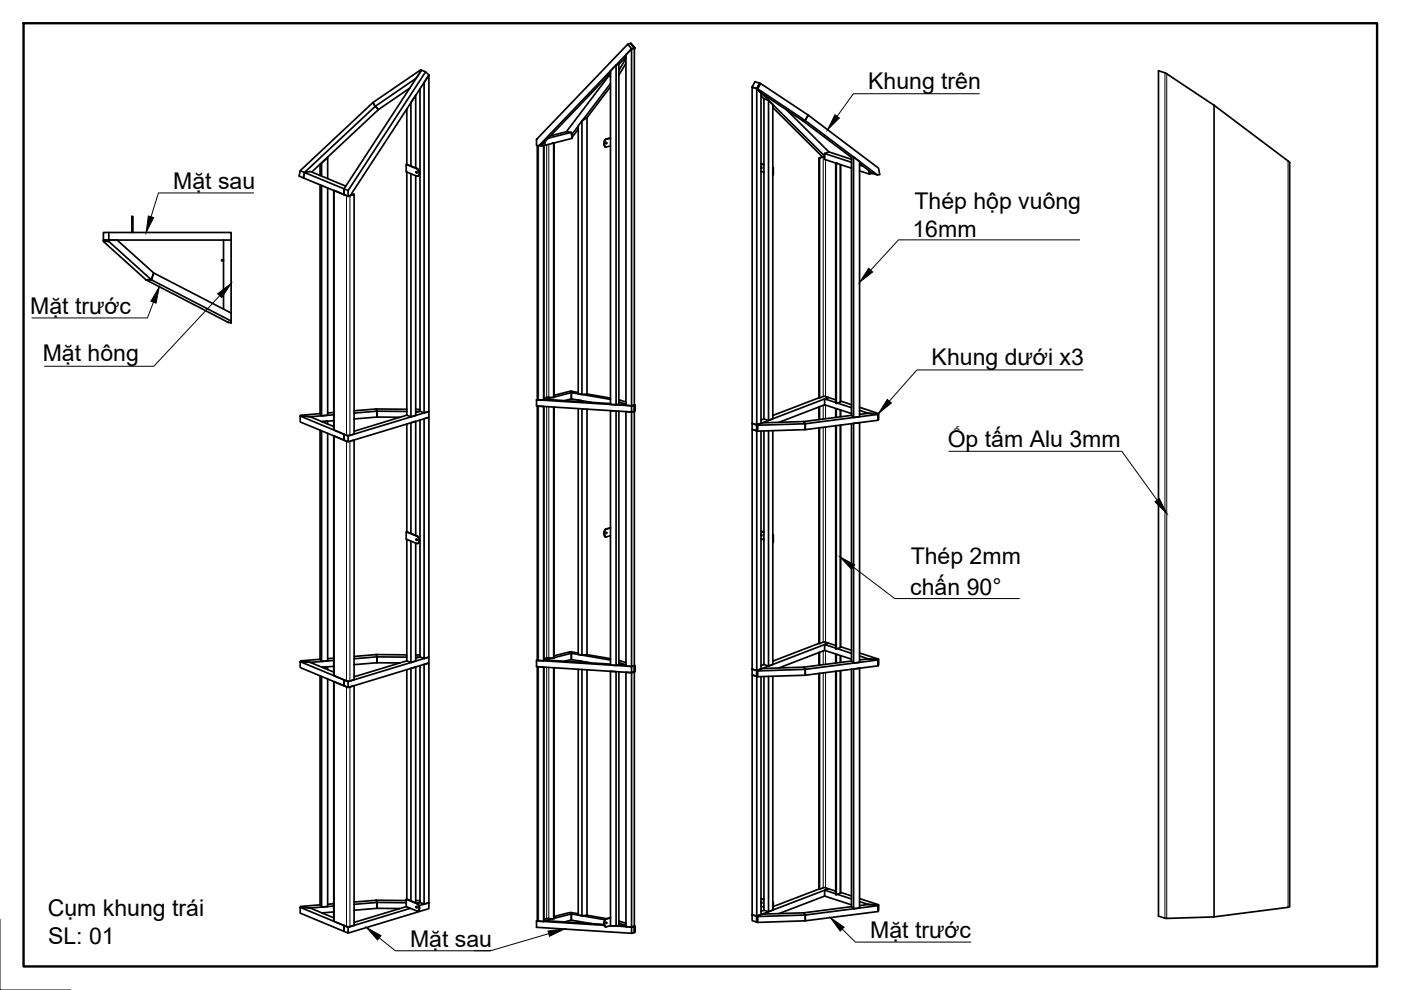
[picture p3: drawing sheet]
<svg xmlns="http://www.w3.org/2000/svg" width="297mm" height="210mm" viewBox="0 0 297 210" stroke-linecap="round" stroke-linejoin="round" font-family="sans-serif">
<!-- layer: Visible -->
<g fill="none" stroke="#000" stroke-width=".36">
<path d="M86.9 18.7l-6.6 4.5-.8-.6 8.7-6 1.2-1.7-.2-.1-10.1 6.9 .4 .9-.4-.9-15.5 14.5-.2 1.1 .9 .4M89 18.8v68.4M90.2 15.2l-.8-.3-16.5 25.1v1.3M129.4 17.7l-6 7.9M129.4 18.4l-4.9 6.5M130.6 13.8v72l.6-.1M132.7 12.1l-1.5 1.5M132.7 12.4l-1.5 2.5M132.7 13.4l-1.5 2.5M133.1 9.4l.8 .9-19.7 20.6h-.5v-1.3zM133.1 9.4l.6-.2 .8 1M133.9 10.4l.6-.2v75.7"/>
<path d="M134.5 10.2l-.8-1 .9 1-.1 .2M134.5 10.2l-.6 .1M134.6 10.2h-.1M159.4 18.5l1 .3 14.4 14.3M159.4 18.5h.1M159.4 18.5l.7-1.2 1 .3-.7 1.2M160.4 18.8l1 .9v70.1l-1 .3-.9-.3v-71.3l.9 .3v71.3M160.6 18.8l10.1 6.7 .6-1.1 15 11.3 .2 1.3-.5 .1-1-.3M161.3 17.7l-.2-.1-.7 1.2 1 1 8.7 5.7h.6l.6-1.1-10-6.7-.7 1.1h-.2M63.6 36.2l1 .4-.3 1.1M64.3 37.7l8.6 3.6M66.1 36.5l14.2-13.3-.8-.6-14.9 14-.3 1.1"/>
<path d="M67.9 34.8v2.4M67.9 39.2v48.5M68.2 34.6v2.7M68.2 34.6l1.3-1.2v4.5M68.2 39.3v48.9M69.4 33.3l.1 .1M69.5 39.8v48.2l-1.3 .2-.3-.5M73.3 39.5l-7.5-3.1-1.2 .2 8.3 3.4M86.1 34.9l2.2 .9 .5 .6a.58 .58 0 0 1-.5 .9l-2.2-.9v-1.5l2.3 .8M86.3 23.1v11.7M86.3 36.5v51.5M87.1 35.2v-13.4l1-1.6v15.4"/>
<path d="M87.1 36.8v51.6M88.1 37.2v50.9l-1 .3-.8-.4M88.2 36.4l.2 .3zM88.4 36.4v.2M88.4 35.7a.93 .93 0 0 1 .1 1.6M113.9 30.9v53.8l-.2 .1M114.2 30.9h1.1M114.4 30.8l.9 .1v53.9h-1.1M114.8 30.8l-.3 .1M114.8 30.8h.7M115.3 30.9v54M115.5 30v.8"/>
<path d="M116.2 29.3l4.9-1.2 .2 1.2-4 1M117.1 30.4l-1.6 .4M117.2 30.3h.3h-.4M117.4 30.4v53.9l-1.5-.1M117.5 30.3l-.1 54M120.1 27.9l9.1-11.9 .2 .3-.2-.3 .2-.5-14.6 15.3M121.1 28.1l-1-.2-3.4 .9M122.6 27.4l-1.4 1.7M122.6 26.7l-1.4 1.9M123.4 25.6l-.8 1.1v56.8l.8 .1 1.1-.1M128.3 31.2h.2M128.4 29.5a1.17 1.17 0 0 0 0 1.7"/>
<path d="M128.6 30.2v.3zM128.6 29.5a1.1 1.1 0 0 0 0 1.7l.8-.3M129.4 29.2l-1 .3M161.4 20.3l.6 .6M161.4 34.7h.1M161.4 36.3h.1M161.4 35.4l.1 .2-.1 .1M161.4 34.7l.6 .3M161.4 36.3l.6 .2M161.4 35.4l.1 .2M161.5 34.7l.5 .2M162 20.9l.9 .4 1 .9v66.6l-1 .3v-67.8"/>
<path d="M162 20.9v67.9l.9 .3M163.9 22.8l10.4 10.4-.7 .3h.2M163.9 35.6h.1l-.1 1.5zM163.9 35.5l.1 .1M166.8 23.3l8.9 8.9M173.6 33.5v50.8M174.5 33.3l-.7 .2v50.9M174.5 33.3l.3 .1M174.8 32.5l.9-.3 4.8 1.6M174.8 32.5v1.3l2.5 .8M174.8 32.5l5.7 1.9M177.2 34.7v50.8h.1l.9-.4v-50.2"/>
<path d="M177.3 34.7v50.8M177.4 34.6l-.2 .1 .3-.1M177.5 34.7l3 1M180.6 33.4l-10.5-7.9h.6l15.3 11.6M181 33.3l1.2 .9v54.2l-1.2 .1-.5-.4M182.2 34.7l2.8 2.1M182.2 35l.7 .2M184.2 36.1l.1 .8-2.1-.7M185 36.8l-.7 .1M21.9 50.9v-1.6h27.1v1.6M21.9 50.9h2.9l7.8 7-.5 1.4h-1.2l-9-8.1M21.9 50.9v.3h1.2l9 8.1h-1.2l17.4 9"/>
<path d="M21.9 50.9h1.2v.3M23.1 49.3v1.6h25.9M28 49.3v-3.4h.2v3.4M47.4 55.1h-.4v.2h.4M47.4 50.9v14.6M49 50.9v17.6l-.7-.2M70.8 40.4v50.7M70.9 40.4l2.6 1.1M72.9 41.3l.9 .3 .4-.1 16.8-25.6-.8-.7-16.4 25.2v1.2M72.9 40l.9 .4M72.9 40v1.3M74.3 41.4l.8-.2-.9 .3"/>
<path d="M75.1 41.2v50.8l-.9 .3M48.4 68.3l.1 .1M49 66.4l-16.4-8.5-.5 1.4 16.9 8.8M63.6 88.2l9.3 3.9v1.2l-9.3-3.8v-1.3l2.2 .2 5 2M67.9 87.7l-4.2 .4 2.1 .3 5-.5M67.9 91.2v48.6M68.2 91.3v48.9l1.3-.1v-48.2M70.8 89.2l-2.5 .2 1.2-.1v.6M70.8 92.4v50.8l.1 .1M70.8 87.5l-1.3 .1M70.8 91.1l.1 .1M70.9 91.2l2.6 1.1h.7"/>
<path d="M70.9 92.5l2.6 1M73.8 92.4l17.1-5.2v1.3l-17.1 5.2zM73.8 92.4l-.9-.3v1.2l.9 .4M74.2 93.6l.9-.3v50.8a2.07 2.07 0 0 1-1.6 .3l-2.6-1.1M79.8 86.7l.1 .5v1.2M79.8 86.7l-4.7 .4M79.8 86.7l6.5 .1M79.9 88.4l-4.8 .4M79.9 88.4l4.9 .1M86.3 88l-11.2 3.4M86.3 87.2h-6.4l-4.8 .4M86.3 89.9v22.8"/>
<path d="M88.1 86.8h.9M89 87.2l.9 .3 1-.3v-71.3l-1 1.6v70M89 89.1v50.2l.9 .3v-50.8l1-.3v50.8l-1 .3M89 87.2l-.9 .3M89 87.2l-.9 .1M113.9 86.1v53.9h-.2M113.9 84.7l.3 .1M114.2 86.1l1.1 .1v53.9M115.3 86.2v53.9h-1.1M115.9 84.3l-.6 .1M117.1 84.3l-1.8 .4 14.1 .9M117.4 86.3v53.3l-1.2-.1-.9 .2"/>
<path d="M117.5 83.8l3.5-.8 .1 .2v1.4l-1.4 .4M117.5 86.3l-.1 53.3M122.6 83.2l-1.6-.2 .1 .2-3.6 1M122.6 85.1v-.3l.8 .2v.2M122.6 86.6v52.2l.8 .1M123.4 86.7v52.2M124.5 83.5v-58.6l-1.1 .7v58M124.5 83.5l4.9 .9M124.5 85.1v.2M124.5 86.8v52M129.4 84.7l-8.3-1.5v1.4l4.3 .7M131.2 85.7v-72.1l-.6 .2-1.2 1.2v70.8h1.2"/>
<path d="M131.2 85.7l1.5 .1M131.2 84.8l1.5 .4M131.2 85.2l1.5 .5M131.2 87.2v53.7M133.9 86l.6-.1v1.3l-.6 .1zM133.9 86l-20.2-1.2v1.3l20.2 1.2h-1.2v53.9l1.2 .1M133.9 87.3l.6-.1v54l-.6 .1zM134.5 85.9l.1-.1v1.4h-.1zM134.5 85.9l-.6 .1h-1.2v-74.4l1.2-1.2v75.6M134.5 85.8h.1M159.5 89.8l.9 .3v1.2l-.9-.3zM161.4 91.4v50.4l-1 .4v-50.9l-.9-.3v50.9l.9 .3"/>
<path d="M162 91.4v49.5l.9 .3M162 88.8l-.6 .3M163.9 91.3v49.6l-1 .3v-49.9M170.4 89.4l.3 .4v1.3l-10 .3M170.4 89.4l.3 .4-10 .4v1.2l-.3-.1v-1.2l.3 .1M170.4 89.4l-8.8 .3-1.2 .4M173.6 84.3l1.3-.3 2.3 .8M173.6 84.3l-9.7 3.8M173.6 86.3v2.7M173.6 90.7v45.7M173.8 86.2v2.7M173.8 90.7v45.8"/>
<path d="M174.8 85.8v-1.2l.8-.3-15.2 5.8M174.8 85.8l-9.7 3.7M174.8 85.8l5.7 1.9M174.8 84.6l2.4 .7M177.2 90.2v47.4l.9-.3M177.2 86.8v1.7M177.3 86.8v1.7M177.3 90.2v47.4M177.4 86.7l-.2 .1 .3-.1M177.5 85.5l3 .9M178.2 90.1v47.1l-.1 .1M178.2 85l2.3 .8"/>
<path d="M178.2 86.9v1.5M180.5 89.8v50.4l.5 .4M180.5 88.1v-54.7l.5-.1v55.2M180.5 88.1l-10.1 1.3M181 89.8l1.2-.2v50.8l-1.2 .2zM182.2 86.4l4.1 1.3M182.2 87l1.9 .6M184.1 87.6l2.2 .1-.1 1.3v-1.2zM184.1 87.6l-1.9 .3M186.2 87.9l-15.5 1.9v1.3l15.5-2M186.2 87.8v1.3zM86.1 112.8l2.2 .9 .5 .6a.58 .58 0 0 1-.5 .9l-2.2-.9v-1.5l2.3 .8"/>
<path d="M86.3 114.4v25.7M87.1 114.7v25.8l-.8-.4M87.1 113.1v-23.5l1-.3v24.2M88.1 115.2v25l-1 .3M88.2 114.3l.2 .3zM88.4 114.3v.2M88.4 113.6a.95 .95 0 0 1 .1 1.6M128.3 113.8h.2M128.4 112.2a1.17 1.17 0 0 0 0 1.6M128.6 112.8v.3zM129.4 112l-.8 .2a1.1 1.1 0 0 0 0 1.6l.8-.2M129.4 111.9l-1 .3"/>
<path d="M161.4 112.6l.6 .2M161.4 114.2l.6 .2M161.4 113.3l.1 .2-.1 .1M161.4 112.7l.6 .2M161.4 113.3l.1 .3M163.9 113.5l.1-.1-.1 1.7zM163.9 113.4h.1M67.9 139.8l-4.2 .4 2.1 .2 5-.4M67.9 139.8l.3 .4M70.8 139.5l-1.3 .2M79.8 138.8l.1 .5v1.2M79.8 138.8l-4.7 .4"/>
<path d="M79.8 138.8h6.5M86.3 139.3h-6.4l-4.8 .4M88.1 139.3h.9l-.9 .2M88.1 138.9h.9M113.9 140h.3M117.1 139.5l-1.8 .4 14.1 .9M117.5 139.1l3.5-.9 .1 .3v1.3l-1.4 .4M122.6 138.5l-1.6-.3 .1 .3-3.6 .9M124.5 138.8l4.9 .9M124.5 138.8l-1.1 .1M129.4 139.9l-8.3-1.4v1.3l4.3 .8M173.6 136.4l1.3-.3 2.3 .8"/>
<path d="M173.6 136.4l-9.7 3.8M173.6 138.4v2.6M173.8 138.3v2.7M174.8 137.9v-1.3l.8-.3-15.2 5.9M174.8 137.9l-9.7 3.7M174.8 137.9l5.7 1.9M174.8 136.6l2.4 .8M177.2 138.8v1.8M177.3 138.9v1.7M177.4 138.7l-.2 .1h.3M177.5 137.5l3 1M178.2 137.1l2.3 .8"/>
<path d="M178.2 139v1.5M182.2 138.4l4.1 1.4M182.2 139.1l1.9 .6M184.1 139.7l2.2 .1v1.2l-.1-1.2zM184.1 139.7l-1.9 .2M186.2 139.9l-15.5 2v1.3l15.5-2M186.2 139.8v1.4zM63.6 140.3l9.3 3.9v1.2l-9.3-3.9v-1.2l2.2 .1 5 2.1M67.9 143.3v48.5M68.2 143.4v48.9l1.3-.1v-48.3M70.8 141.3l-2.5 .2 1.2-.1v.6M70.8 144.5v50.7l.1 .2"/>
<path d="M70.9 144.5l2.6 1.1M73.8 144.5l17.1-5.2v1.3l-17.1 5.2zM73.8 144.5l-.9-.3v1.2l.9 .4M74.2 145.6l.9-.2v50.8l-.9 .3M79.9 140.5l-4.8 .4M79.9 140.5l4.9 .1M86.3 140.1l-11.2 3.4M86.3 142v48.6M89 141.1v50.2l.9 .4v-50.8l1-.3v50.8l-1 .3M113.9 141.3v54M114.2 141.4h1.1v54M115.3 141.4v54l-1.1-.1"/>
<path d="M117.4 141.6v53.2h-1.5M117.5 141.6l-.1 53.2M122.6 140.4v-.3l.8 .1v.2M122.6 141.9v52.1l.8 .2M123.4 142v52.2M124.5 140.4v.1M124.5 142v52M131.2 140.9l-.6 .2v-53.9l-1.2-.1v53.9l1.2 .1M131.2 140.9l1.5 .1M131.2 140l1.5 .5M131.2 140.5l1.5 .5M131.2 142.4v53.8"/>
<path d="M133.9 141.3l.6-.1v1.3l-.6 .1zM133.9 141.3l-20.2-1.3v1.3l20.2 1.3h-1.2v53.9h1.2M133.9 142.6l.6-.1v53.9l-.6 .1zM134.5 141.2l.1-.1v1.3l-.1 .1zM134.5 141.1h.1M159.5 141.9l.9 .3v1.2l-.9-.3zM161.4 143.5v50.4l-1 .4v-50.9l-.9-.3v50.8l.9 .4M162 143.4v49.6l.9 .3M162 140.9l-.6 .2M163.9 143.4v49.5l-1 .4v-49.9M170.4 141.4l.3 .5v1.3l-10 .3M170.4 141.4l.3 .5-10 .4v1.2l-.3-.1v-1.2l.3 .1"/>
<path d="M170.4 141.4l-8.8 .3-1.2 .5M173.6 142.8v45.7M173.8 142.8v45.7M177.3 142.3v47.4M178.2 142.2v47.1l-.9 .4h-.1v-47.4M180.5 141.9v50.3l.5 .5M180.5 140.2l-10.1 1.2M181 141.9l1.2-.2v50.8l-1.2 .2zM63.6 192.4l9.3 3.8v1.3l-9.3-3.9v-1.2l.1-.1 2.1 .2 5 2.1M67.9 191.8l-4.2 .5 2.1 .2 5-.4M67.9 191.8l.3 .5M70.8 191.6l-1.3 .1"/>
<path d="M70.8 193.4l-2.5 .2M70.9 195.4l2.6 1 .7 .1M72.9 196.2l.9 .4v1.2l-.9-.3zM79.8 190.9l.1 .4v1.3M79.8 190.9l-4.7 .4M79.8 190.9h6.3M79.9 192.6l-4.8 .4M79.9 192.6h4.9M86.1 190.7l2.2 .9 .5 .7a.68 .68 0 0 1-.3 .9l-.2-.1M86.1 192.2l-11 3.4M86.1 191.4l-6.2-.1-4.8 .4M86.1 192.2l2.2 .9"/>
<path d="M87 192.6l-13.2 4M87.1 191v-49.3l1-.3v50l.9-.1-.6 .2-2.1-.9-.2 .1v1.5M88.1 190.9l.9 .1M88.2 192.2l.2 .3zM88.4 192.2v.2M88.4 191.5a.93 .93 0 0 1 .1 1.6M88.9 192l2-.6v1.3l-17.1 5.1M113.7 195.3l14.4 .9M113.9 195.2l-.2 .1v1.3l20.2 1.3M113.9 195.2l.3 .1M115.9 194.8l-.6 .1M117.1 194.8l-1.8 .4 12.7 .8"/>
<path d="M117.5 194.3l3.5-.8 .1 .3v1.3l-1.4 .4M122.6 193.7l-1.6-.2 .1 .3-3.6 .9M124.5 194l4.1 .8M124.5 194l-1.1 .2M128.2 195l-7.1-1.2v1.3l4.3 .7M128.3 196.5h.2M128.4 194.8a1.17 1.17 0 0 0 0 1.7M128.6 195.5v.3zM129.4 194.6l-.8 .2a1.1 1.1 0 0 0 0 1.7l.8-.2M129.4 196.3l4.5 .2M129.4 196.3l1.2 .1M129.4 194.6l-1 .2"/>
<path d="M131.2 196.2l-.6 .2v-54l-1.2-.1v54M131.2 196.2l1.5 .1M131.2 195.3l1.5 .5M131.2 195.7l1.5 .5M133.9 196.5l.6-.1v1.3l-.6 .2zM134.5 196.4h.1v1.3h-.1zM134.5 196.3l.1 .1M159.5 193.9l.9 .4v1.2l-.9-.3zM161.4 190.5l.6 .2M161.4 192.1l.6 .2M161.4 191.2l.1 .2-.1 .1M161.4 190.6l.6 .2"/>
<path d="M161.4 191.2l.1 .3M162 193l-.6 .2M163.9 191.4h.1l-.1 1.5zM163.9 191.3l.1 .1M170.4 193.5l.3 .5v1.2l-10 .4M170.4 193.5l.3 .5-10 .3v1.3l-.3-.1v-1.2h.3M170.4 193.5l-8.8 .3-1.2 .5M173.6 188.5l1.3-.3 2.3 .7M173.6 188.5l-9.6 3.7M174.8 190v-1.3l.8-.3-15.2 5.9M174.8 190l-9.7 3.7M174.8 190l5.7 1.8"/>
<path d="M174.8 188.7l2.4 .8M177.5 189.6l3 1M178.2 189.2l2.3 .8M180.5 192.2l-10.1 1.3M182.2 190.5l4.1 1.3M182.2 191.2l1.9 .6M184.1 191.8l2.1 .1 .1-.1v1.3l-.1-1.2zM184.1 191.8l-1.9 .2M186.2 192l-15.5 2v1.2l15.5-1.9M186.2 191.9v1.4zM257.4 194.4l15.7-2 .3-.2v-157.7l-16-12.2-10-6.7-1.8-.6v179.2l1.8 .5 9.9-.3"/>
</g>
<!-- layer: Visible Narrow -->
<g fill="none" stroke="#000" stroke-width=".21">
<path d="M247 15.4v179.3M247.4 15.7v179M88.4 35.7l-.1 .1M114.2 30.9v53.9M115.9 30.7v53.6M116.4 30.6v53.6M128.4 29.5h.1M161.5 34.7l-.1 .1M174.5 33.3v50.8M175 33.9v50.2M178.1 34.9v50.4M257.3 22.3v172.1"/>
<path d="M257.5 22.4v172M273.1 34.1v158.3M70.9 40.4v50.8M73.5 41.5v50.8M74.2 41.5v50.8M70.9 92.5v50.8M73.5 93.5v50.9M74.2 93.6v50.8M114.2 86.1v54M115.9 86.2v53.3M116.4 86.2v53.3M174.5 85.9v3"/>
<path d="M174.5 90.6v45.6M175 85.9v2.9M175 90.5v45.7M178.1 86.9v1.5M178.1 90.1v47.2M88.4 113.6l-.1 .1M128.4 112.2h.1M161.5 112.6l-.1 .1M174.5 138v2.9M175 138v2.9M178.1 139v1.5M70.9 144.5v50.9"/>
<path d="M73.5 145.6v50.9M74.2 145.6v50.9M114.2 141.4v53.9M115.9 141.5v53.3M116.4 141.5v53.2M174.5 142.7v45.5M175 142.6v45.6M178.1 142.2v47.2M88.4 191.5l-.1 .1M128.4 194.8l.1 .1M161.5 190.6h-.1"/>
</g>
<!-- layer: BORDER -->
<path d="M5 4.9h287v200h-287z" fill="none" stroke="#000" stroke-width=".51"/>
<path d="M0 194.9v15h15" fill="none" stroke="#000" stroke-width=".21"/>
<!-- layer: Leaders -->
<path d="M177 24.3l1 .7-2.5 2.5zM31.5 45.8l1.1 .3-1.6 3.2zM184.2 56.9l.8 .8-2.8 2.2zM33.8 60.8l-.7 3.5-1.1-.4zM46.2 62.3l2.8-2.2-2 3zM188.1 84.7l.9 .7-2.8 2.3zM244.9 106.4l.9-.7 1.6 3.2zM178.1 118.1l3.1 1.7-.7 .9zM77.7 196.7l3.1 1.7-.7 .9zM116.2 197.4l3.5-.4-3.2 1.5zM176.1 194.6l2.9 2-.9 .8z" fill="#000" stroke="#000" stroke-width=".21"/>
<path d="M207.6 19.9h-26.7l-3.4 4.8M53.8 40.9h-20.2l-1.6 5.1M228.9 50.9h-38.4l-5.9 6.4M32.5 64.1l-1.2 3.3h-24.5M46.6 62.7l-14 15h-23.2M229.6 78.4h-35.2l-5.8 6.7M201.2 95.7h36.6l7.5 10.4M180.9 120.2l8.8 6.7h26.4M80.4 198.9l3.4 2.7h20.2M116.3 198l-12.3 3.6h-3.5M178.6 197l2.8 2.7h24.5" fill="none" stroke="#000" stroke-width=".21"/>
<g font-size="4.9">
<text x="184.1" y="18.9">Khung trên</text>
<text x="36.7" y="40.1">Mặt sau</text>
<text x="193.9" y="44.3">Thép hộp vuông</text>
<text x="193.5" y="50.2">16mm</text>
<text x="6.4" y="66.6">Mặt trước</text>
<text x="9.1" y="76.6">Mặt hông</text>
<text x="197.5" y="77.4">Khung dưới x3</text>
<text x="200.9" y="94.7">Ốp tấm Alu 3mm</text>
<text x="193.1" y="119.5">Thép 2mm</text>
<text x="193" y="126.2">chấn 90°</text>
<text x="10.1" y="194.3">Cụm khung trái</text>
<text x="10.2" y="200.1">SL: 01</text>
<text x="87" y="200.8">Mặt sau</text>
<text x="184.5" y="199">Mặt trước</text>
</g>
</svg>
